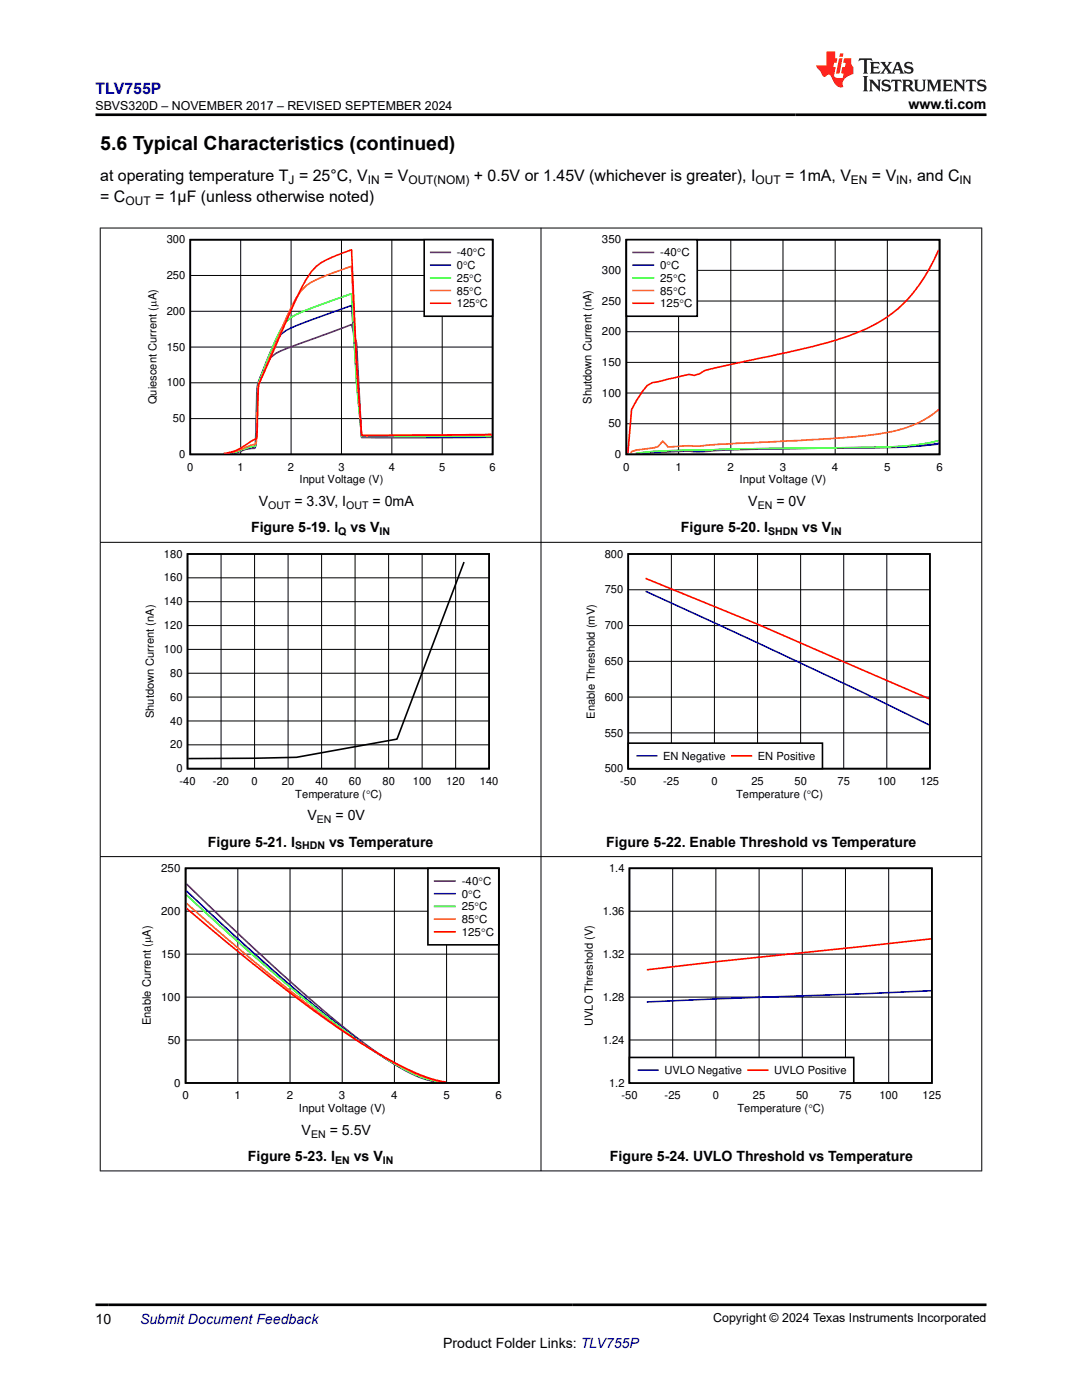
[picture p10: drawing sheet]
<svg xmlns="http://www.w3.org/2000/svg" width="216mm" height="279mm" viewBox="0 0 216 279" stroke-linecap="round" stroke-linejoin="round" font-family="sans-serif">
<path d="M38 47.8h60.3v42.9h-60.3z" fill="none" stroke="#000" stroke-width=".32"/>
<path d="M38 55h60.3M48 47.8v42.9M58.1 47.8v42.9M68.1 47.8v42.9M78.2 47.8v42.9M88.2 47.8v42.9M38 76.4h60.3M38 69.3h60.3M38 62.1h60.3M38 83.5h60.3" fill="none" stroke="#000" stroke-width=".2"/>
<path d="M98.1 87.3h-25.9l-1.1-18.8-1-3.7-12 4.4a11.7 11.7 0 0 0-4 2.1l-1 1.5-1.7 3.8-.2 1.5-.3 10.9-.1 .5h-.7a8 8 0 0 0-3.1 .9l-.5 .1" fill="none" stroke="#7f007f" stroke-width=".32"/>
<path d="M98.1 87.1l-25.9 .1-2.1-26.2-10 3.6a13.4 13.4 0 0 0-4 2.1l-1 1.4-1 1.9-2.7 6.7-.5 12.5-1.9 .3-2.9 1" fill="none" stroke="#00f" stroke-width=".32"/>
<path d="M98.1 87l-25.9 .1-1.1-10.7-1-17.8-4 1.4a56.3 56.3 0 0 0-8 3.3l-1 .9a34.5 34.5 0 0 0-4 8.4l-1.4 3.4a4.6 4.6 0 0 0-.4 2.4l-.2 8.5-.2 2.2-1.9 .4-2 .7-1.1 .3" fill="none" stroke="#01ff00" stroke-width=".32"/>
<path d="M98.1 86.8l-25.9 .2-1.1-13.6-1-20.3-1 .4a38.7 38.7 0 0 0-8 3.5 17.7 17.7 0 0 0-4 6.6l-5.6 13.2-.3 10.1-.2 1.8-1 .2-1 .4a12.4 12.4 0 0 1-3.8 1.2" fill="none" stroke="#ff6500" stroke-width=".32"/>
<path d="M98.1 86.7l-25.9 .2-1.1-14.4-1-22.7-3 1.2a10 10 0 0 0-6 4.8 314.4 314.4 0 0 0-9 20l-.4 .9-.2 1-.3 9.5-.1 .4-.9 .4a11.5 11.5 0 0 1-5.6 2.5" fill="none" stroke="#f00" stroke-width=".32"/>
<path d="M84.6 47.8h13.7v15.3h-13.7z" fill-rule="evenodd" fill="#fff"/>
<path d="M84.6 47.8h13.7v15.3h-13.7z" fill="none" stroke="#000" stroke-width=".32"/>
<path d="M85.9 50.4h4" fill="none" stroke="#7f007f" stroke-width=".32"/>
<path d="M85.9 52.9h4" fill="none" stroke="#00f" stroke-width=".32"/>
<path d="M85.9 55.4h4" fill="none" stroke="#01ff00" stroke-width=".32"/>
<path d="M85.9 58h4" fill="none" stroke="#ff6500" stroke-width=".32"/>
<path d="M85.9 60.5h4" fill="none" stroke="#f00" stroke-width=".32"/>
<path d="M125 47.8h62.5v42.9h-62.5z" fill="none" stroke="#000" stroke-width=".33"/>
<path d="M125 54h62.5M135.4 47.8v42.9M145.8 47.8v42.9M156.2 47.8v42.9M166.6 47.8v42.9M177.1 47.8v42.9M125 78.4h62.5M125 72.3h62.5M125 66.2h62.5M125 60.1h62.5M125 84.6h62.5" fill="none" stroke="#000" stroke-width=".2"/>
<path d="M187.3 88.6a339.8 339.8 0 0 1-24.8 .8l-17.7 .4a49.5 49.5 0 0 1-8.4 .3l-8.3 .4" fill="none" stroke="#7f007f" stroke-width=".33"/>
<path d="M187.3 88.5a129.3 129.3 0 0 1-19.6 .9l-30.2 .5-7.3 .3-3.3 .3" fill="none" stroke="#00f" stroke-width=".33"/>
<path d="M187.3 87.9a69.4 69.4 0 0 1-16.5 1.4l-34.4 .5-6.2 .3-3.4 .4" fill="none" stroke="#01ff00" stroke-width=".33"/>
<path d="M187.3 81.7a23.1 23.1 0 0 1-12.3 5 463.7 463.7 0 0 1-31.3 2l-2 .1a14.6 14.6 0 0 1-4.2 .2l-4.2 .2-1-1.2-1.1 1.2-4.1 .6-1.1 .3-.1 .4" fill="none" stroke="#ff6500" stroke-width=".33"/>
<path d="M187.3 49.9a29.3 29.3 0 0 1-11.3 14 52.2 52.2 0 0 1-15.6 5.7l-18.7 4.1-1.1 .3-1 .6-1.1 .3-1-.2-7.3 1.7-1 .5-2.1 2.9-1.1 1.9-.7 8.8" fill="none" stroke="#f00" stroke-width=".33"/>
<path d="M125 47.8h14.1v15.3h-14.1z" fill-rule="evenodd" fill="#fff"/>
<path d="M125 47.8h14.1v15.3h-14.1z" fill="none" stroke="#000" stroke-width=".33"/>
<path d="M126.3 50.4h4.1" fill="none" stroke="#7f007f" stroke-width=".33"/>
<path d="M126.3 52.9h4.1" fill="none" stroke="#00f" stroke-width=".33"/>
<path d="M126.3 55.4h4.1" fill="none" stroke="#01ff00" stroke-width=".33"/>
<path d="M126.3 58h4.1" fill="none" stroke="#ff6500" stroke-width=".33"/>
<path d="M126.3 60.5h4.1" fill="none" stroke="#f00" stroke-width=".33"/>
<path d="M28.6 109.7h70.8v50h-70.8z" fill-rule="evenodd" fill="#fff"/>
<path d="M37.4 110.6h60.2v42.8h-60.2zM92.6 112.2l-13.4 35.3-20 3.6-21.6 .3" fill="none" stroke="#000" stroke-width=".32"/>
<g fill="none" stroke="#000" stroke-width=".2">
<path d="M37.4 115.3h60.2M44.1 110.6v42.8M50.8 110.6v42.8M57.5 110.6v42.8M64.2 110.6v42.8M70.9 110.6v42.8M77.5 110.6v42.8M84.2 110.6v42.8M90.9 110.6v42.8M37.4 139.1h60.2M37.4 134.4h60.2M37.4 129.6h60.2"/>
<path d="M37.4 124.8h60.2M37.4 120.1h60.2M37.4 148.6h60.2M37.4 143.9h60.2"/>
</g>
<path d="M116.5 109.7h70.9v50h-70.9z" fill-rule="evenodd" fill="#fff"/>
<path d="M125.4 110.6h60.1v42.8h-60.1z" fill="none" stroke="#000" stroke-width=".32"/>
<path d="M125.4 117.7h60.2M134 110.6v42.8M142.6 110.6v42.8M151.2 110.6v42.8M159.8 110.6v42.8M168.4 110.6v42.8M177 110.6v42.8M125.4 139.1h60.2M125.4 132h60.2M125.4 124.8h60.2M125.4 146.3h60.2" fill="none" stroke="#000" stroke-width=".2"/>
<path d="M128.8 118a2096.7 2096.7 0 0 1 56.6 26.7" fill="none" stroke="#00f" stroke-width=".32"/>
<path d="M128.8 115.4l22.4 9.2 34.2 14.9" fill="none" stroke="#f00" stroke-width=".32"/>
<path d="M125.4 148.3h38.7v5.1h-38.7z" fill-rule="evenodd" fill="#fff"/>
<path d="M125.4 148.3h38.7v5.1h-38.7z" fill="none" stroke="#000" stroke-width=".32"/>
<path d="M127.1 150.8h3.9" fill="none" stroke="#00f" stroke-width=".32"/>
<path d="M146 150.8h3.9" fill="none" stroke="#f00" stroke-width=".32"/>
<path d="M37 173.3h62.5v42.8h-62.5z" fill="none" stroke="#000" stroke-width=".33"/>
<path d="M47.5 173.3v42.8M57.9 173.3v42.8M68.3 173.3v42.8M78.7 173.3v42.8M89.1 173.3v42.8M37 199h62.5M37 190.4h62.5M37 181.9h62.5M37 207.6h62.5" fill="none" stroke="#000" stroke-width=".2"/>
<path d="M37.2 176.4l13.4 12.8a257.1 257.1 0 0 0 25 21.1 31.8 31.8 0 0 0 10.4 5.4l1.6 .3" fill="none" stroke="#7f007f" stroke-width=".33"/>
<path d="M37.2 177.8l11.3 10.5a254.5 254.5 0 0 0 27.1 22.1 35.6 35.6 0 0 0 10.4 5.2l1.8 .4" fill="none" stroke="#00f" stroke-width=".33"/>
<path d="M37.2 178.6l9.2 8.4a277.3 277.3 0 0 0 28.1 22.7 43.9 43.9 0 0 0 11.5 5.9l2.1 .4" fill="none" stroke="#01ff00" stroke-width=".33"/>
<path d="M37.2 180.3l9.2 8a257.9 257.9 0 0 0 28.1 21.4 45.9 45.9 0 0 0 12.5 6l1.7 .3" fill="none" stroke="#ff6500" stroke-width=".33"/>
<path d="M37.2 181.3l9.2 7.7a240 240 0 0 0 29.2 21.3 45.4 45.4 0 0 0 12.5 5.5l1 .2" fill="none" stroke="#f00" stroke-width=".33"/>
<path d="M85.4 173.3h14.1v15.3h-14.1z" fill-rule="evenodd" fill="#fff"/>
<path d="M85.4 173.3h14.1v15.3h-14.1z" fill="none" stroke="#000" stroke-width=".33"/>
<path d="M86.7 175.8h4.1" fill="none" stroke="#7f007f" stroke-width=".33"/>
<path d="M86.7 178.4h4.1" fill="none" stroke="#00f" stroke-width=".33"/>
<path d="M86.7 180.9h4.1" fill="none" stroke="#01ff00" stroke-width=".33"/>
<path d="M86.7 183.4h4.1" fill="none" stroke="#ff6500" stroke-width=".33"/>
<path d="M86.7 186h4.1" fill="none" stroke="#f00" stroke-width=".33"/>
<path d="M116.1 172.4h71.7v50h-71.7z" fill-rule="evenodd" fill="#fff"/>
<path d="M125.6 173.3h60.3v42.8h-60.3z" fill="none" stroke="#000" stroke-width=".32"/>
<path d="M134.2 173.3v42.8M142.8 173.3v42.8M151.5 173.3v42.8M160.1 173.3v42.8M168.7 173.3v42.8M177.3 173.3v42.8M125.6 199h60.4M125.6 190.4h60.4M125.6 181.9h60.4M125.6 207.6h60.4" fill="none" stroke="#000" stroke-width=".2"/>
<path d="M185.8 197.7l-56.7 2.3" fill="none" stroke="#00f" stroke-width=".32"/>
<path d="M185.8 187.4l-43 4.5-13.7 1.6" fill="none" stroke="#f00" stroke-width=".32"/>
<path d="M125.6 211h44.8v5.1h-44.8z" fill-rule="evenodd" fill="#fff"/>
<path d="M125.6 211h44.8v5.1h-44.8z" fill="none" stroke="#000" stroke-width=".32"/>
<path d="M127.4 213.6h3.9" fill="none" stroke="#00f" stroke-width=".32"/>
<path d="M149.3 213.6h3.9" fill="none" stroke="#f00" stroke-width=".32"/>
<path d="M19.9 45.5h176.1M20 45.4v188.3M107.9 45.4v188.3M195.9 45.4v188.3M19.9 108.2h176.1M19.9 171h176.1M19.9 233.7h176.1" fill="none" stroke="#000" stroke-width=".2"/>
<path d="M171.5 11.6l-.2 .6 .5-.2h.6v.1v2.2l-.2 .4h1l-.2-.4v-2.2v-.1h.5l.6 .2-.2-.6zM173.6 12.4l.2 .3v1.6l-.2 .4h1.9l.1-.6a1.08 1.08 0 0 1-1.3 .2v-.7h.6l.4 .2v-.7l-.4 .2h-.6v-.5l.2-.2a1 1 0 0 1 1 .3l-.1-.5zM175.7 12.4l.9 1.1-1 1.2h.9l-.2-.2 .5-.8 .4 .8-.2 .2h1.6l-.2-.2 .2-.5h.9l.1 .5-.1 .2h.9l-.2-.4-.8-1.9h-.5l-.9 2.1-.9-1.1 .9-1h-.8l.2 .2-.4 .6-.4-.6 .2-.2zM179 12.8l.4 1h-.7zM180.7 12.5a.65 .65 0 0 0-.2 .7 .65 .65 0 0 0 .6 .5l.6 .1 .1 .3a.79 .79 0 0 1-.7 .4 .79 .79 0 0 1-.7-.5l.1 .7 .2-.1a.93 .93 0 0 0 1.1 0 .93 .93 0 0 0 .4-.9 1.46 1.46 0 0 0-1.2-.6l-.1-.3a1.09 1.09 0 0 1 1.2 .2l-.2-.6-.1 .1-.5-.2zM172.2 15.2l.2 .4v2.2l-.2 .4h1l-.2-.4v-2.2l.2-.4zM173.4 15.9l.2 .4v1.5l-.2 .4h.8l-.3-.4 .1-1.3 1.6 1.8v-2l.2-.4h-.7l.1 .2 .1 1.1-1.2-1.3zM176.2 16a.65 .65 0 0 0-.2 .8 .65 .65 0 0 0 .6 .4l.6 .2 .1 .2a.79 .79 0 0 1-.7 .4 .79 .79 0 0 1-.7-.5l.1 .7 .2-.1a.93 .93 0 0 0 1.1 .1 .93 .93 0 0 0 .4-1 1.46 1.46 0 0 0-1.2-.5l-.1-.4a1.09 1.09 0 0 1 1.2 .2l-.1-.6-.2 .1-.5-.1zM177.9 15.9l-.1 .6a.63 .63 0 0 1 .8-.3v1.6l-.3 .4h1l-.2-.4v-1.6a.66 .66 0 0 1 .8 .3l-.1-.6zM180 15.9l.2 .4v1.5l-.2 .4h1l-.2-.2-.1-.7h.5l.1 .2a.79 .79 0 0 0 1.2 .6l-1-.9a.61 .61 0 0 0 .6-.6 .61 .61 0 0 0-.5-.7zM180.8 16.2h.1a.47 .47 0 0 1 .5 .1 .47 .47 0 0 1 .1 .5l-.1 .1-.7 .1zM182.3 15.9l.2 .2a2.27 2.27 0 0 0 .4 2 1.04 1.04 0 0 0 1.7-.7v-1.3l.2-.2h-.8l.2 .4v1.1a.6 .6 0 0 1-.6 .6 .6 .6 0 0 1-.6-.6v-1.1l.3-.4zM184.9 15.9l.2 .4v1.5l-.2 .4h.8l-.3-.4v-1.4l.9 1.9 .9-1.9v1.4l-.3 .4h1l-.2-.4v-1.5l.2-.4h-.8l-.7 1.5-.6-1.5zM188.1 15.9l.2 .4v1.5l-.2 .4h1.9l.1-.6a1.09 1.09 0 0 1-1.3 .2v-.7h.6l.4 .2v-.6l-.4 .2h-.6v-.6l.2-.1a1.01 1.01 0 0 1 1 .3l-.1-.6zM190.2 15.9l.3 .4v1.5l-.3 .4h.8l-.2-.4v-1.3l1.6 1.8v-2l.2-.4h-.7l.2 .2v1.1l-1.2-1.3zM192.8 15.9l-.1 .6a.63 .63 0 0 1 .8-.3v1.6l-.3 .4h1l-.2-.4v-1.6a.66 .66 0 0 1 .8 .3l-.1-.6zM195.2 16a.65 .65 0 0 0-.2 .8 .65 .65 0 0 0 .6 .4l.6 .2 .2 .2a.79 .79 0 0 1-.7 .4 .79 .79 0 0 1-.7-.5l.1 .7 .2-.1a.93 .93 0 0 0 1 .1 .93 .93 0 0 0 .5-1 1.46 1.46 0 0 0-1.3-.5v-.4a1.09 1.09 0 0 1 1.2 .2l-.2-.6-.2 .1-.5-.1z" fill="#231f20"/>
<path d="M164.9 10.3v2.7h-2l.1 .4 .8 1a.95 .95 0 0 0 1 .9 .59 .59 0 0 1 .5-.4 .59 .59 0 0 1 .5 .3l.4 .8a1.59 1.59 0 0 0 2.1 1.4 1.61 1.61 0 0 1 1-2.3l1-.3-.1-1.5a1.59 1.59 0 0 1-.3-1.7h-1.5l-.2 .9h.6l-.2 .9h-.5l-.2 .9v.3l.4 .1-.1 .9h-.7a.73 .73 0 0 1-1-.7l.3-1.5h-.5l.1-.9h.5l.2-.9h-.5v-1.3zM167.4 11.6l-.6 3.1h.7l.6-3.1zM167.6 10.7l-.1 .6h.7l.1-.6z" fill="#ed1c24"/>
<path d="M19 22.9h177.8M19 260.4h177.8" fill="none" stroke="#000" stroke-width=".53"/>
<text font-size="3.9" x="20" y="29.9">5.6 Typical Characteristics (continued)</text>
<text font-size="3.2" fill="#00f" x="19" y="18.7">TLV755P</text>
<g font-size="3.2">
<text x="20" y="40.3">= C</text>
<text x="20" y="36.1">at operating temperature T = 25°C, V</text>
<text x="30.9" y="40.3">= 1µF (unless otherwise noted)</text>
<text x="76.6" y="36.1">= V</text>
<text x="94.5" y="36.1">+ 0.5V or 1.45V (whichever is greater), I</text>
<text x="156.7" y="36.1">= 1mA, V</text>
<text x="174" y="36.1">= V</text>
<text x="181.2" y="36.1">, and C</text>
</g>
<g font-size="2.8">
<text x="181.3" y="21.8">www.ti.com</text>
<text x="51.6" y="101">V</text>
<text x="58.8" y="101">= 3.3V, I</text>
<text x="74.3" y="101">= 0mA</text>
<text x="149.3" y="101">V</text>
<text x="154.9" y="101">= 0V</text>
<text x="50.1" y="106.2">Figure 5-19. I</text>
<text x="69.9" y="106.2">vs V</text>
<text x="135.9" y="106.2">Figure 5-20. I</text>
<text x="160.1" y="106.2">vs V</text>
<text x="61.4" y="163.7">V</text>
<text x="67" y="163.7">= 0V</text>
<text x="41.5" y="169">Figure 5-21. I</text>
<text x="65.7" y="169">vs Temperature</text>
<text x="121" y="169">Figure 5-22. Enable Threshold vs Temperature</text>
<text x="60.2" y="226.5">V</text>
<text x="65.8" y="226.5">= 5.5V</text>
<text x="49.4" y="231.7">Figure 5-23. I</text>
<text x="70.6" y="231.7">vs V</text>
<text x="121.7" y="231.7">Figure 5-24. UVLO Threshold vs Temperature</text>
<text x="19" y="264.2">10</text>
<text x="88.4" y="269">Product Folder Links: TLV755P</text>
</g>
<text font-size="2.8" fill="#00f" x="27.9" y="264.2">Submit Document Feedback</text>
<g font-size="2.5">
<text x="19" y="21.9">SBVS320D – NOVEMBER 2017 – REVISED SEPTEMBER 2024</text>
<text x="142.3" y="263.9">Copyright © 2024 Texas Instruments Incorporated</text>
</g>
<g font-size="2.4">
<text x="25" y="40.9">OUT</text>
<text x="57.6" y="36.7">J</text>
<text x="73.4" y="36.7">IN</text>
<text x="81.5" y="36.7">OUT(NOM)</text>
<text x="150.8" y="36.7">OUT</text>
<text x="169.8" y="36.7">EN</text>
<text x="178.8" y="36.7">IN</text>
<text x="191.5" y="36.7">IN</text>
</g>
<g font-size="2.3">
<text x="118" y="80.6" transform="rotate(-90 118 80.6)">Shutdown Current (nA)</text>
<text x="30.1" y="204.6" transform="rotate(-90 30.1 204.6)">Enable Current (PA)</text>
</g>
<g font-size="2.2">
<text x="33.3" y="48.6">300</text>
<text x="91.2" y="51.2">-40qC</text>
<text x="91.2" y="53.7">0qC</text>
<text x="120.1" y="48.6">350</text>
<text x="131.7" y="51.2">-40q</text>
<text x="131.7" y="53.7">0qC</text>
<text x="136" y="51.2">C</text>
<text x="33.3" y="55.7">250</text>
<text x="91.2" y="56.2">25qC</text>
<text x="91.2" y="58.8">85qC</text>
<text x="120.1" y="54.7">300</text>
<text x="131.7" y="56.2">25qC</text>
<text x="131.7" y="58.8">85qC</text>
<text x="33.3" y="62.8">200</text>
<text x="91.2" y="61.3">125qC</text>
<text x="120.1" y="60.8">250</text>
<text x="131.7" y="61.3">125</text>
<text x="135.6" y="61.3">qC</text>
<text x="33.3" y="70">150</text>
<text x="120.1" y="66.9">200</text>
<text x="33.3" y="77.1">100</text>
<text x="120.1" y="73.1">150</text>
<text x="31.3" y="80.7" transform="rotate(-90 31.3 80.7)">Quiescent Current (PA)</text>
<text x="120.1" y="79.2">100</text>
<text x="34.5" y="84.3">50</text>
<text x="121.4" y="85.3">50</text>
<text x="35.8" y="91.4">0</text>
<text x="37.4" y="93.9">0</text>
<text x="47.4" y="93.9">1</text>
<text x="57.5" y="93.9">2</text>
<text x="67.5" y="93.9">3</text>
<text x="77.6" y="93.9">4</text>
<text x="87.6" y="93.9">5</text>
<text x="97.7" y="93.9">6</text>
<text x="122.7" y="91.4">0</text>
<text x="124.3" y="93.9">0</text>
<text x="134.8" y="93.9">1</text>
<text x="145.2" y="93.9">2</text>
<text x="155.6" y="93.9">3</text>
<text x="166" y="93.9">4</text>
<text x="176.4" y="93.9">5</text>
<text x="186.8" y="93.9">6</text>
<text x="59.8" y="96.5">Input Voltage (V)</text>
<text x="147.6" y="96.5">Input Voltage (V)</text>
<text x="32.7" y="111.3">180</text>
<text x="120.7" y="111.3">800</text>
<text x="32.7" y="116">160</text>
<text x="120.7" y="118.4">750</text>
<text x="32.7" y="125.6">120</text>
<text x="32.7" y="120.8">140</text>
<text x="120.7" y="125.6">700</text>
<text x="32.7" y="130.3">100</text>
<text x="34" y="135.1">80</text>
<text x="120.7" y="132.7">650</text>
<text x="30.7" y="143.3" transform="rotate(-90 30.7 143.3)">Shutdown Current (nA)</text>
<text x="34" y="139.8">60</text>
<text x="118.7" y="143.4" transform="rotate(-90 118.7 143.4)">Enable Threshold (mV)</text>
<text x="120.7" y="139.8">600</text>
<text x="34" y="149.4">20</text>
<text x="34" y="144.6">40</text>
<text x="120.7" y="147">550</text>
<text x="35.2" y="154.1">0</text>
<text x="120.7" y="154.1">500</text>
<text x="132.3" y="151.6">EN Negative</text>
<text x="151.2" y="151.6">EN Positive</text>
<text x="35.8" y="156.7">-40</text>
<text x="42.5" y="156.7">-20</text>
<text x="50.2" y="156.7">0</text>
<text x="56.3" y="156.7">20</text>
<text x="58.9" y="159.2">Temperature (qC)</text>
<text x="62.9" y="156.7">40</text>
<text x="69.6" y="156.7">60</text>
<text x="76.3" y="156.7">80</text>
<text x="82.4" y="156.7">100</text>
<text x="89.1" y="156.7">120</text>
<text x="95.7" y="156.7">140</text>
<text x="123.8" y="156.7">-50</text>
<text x="132.4" y="156.7">-25</text>
<text x="141.9" y="156.7">0</text>
<text x="146.9" y="159.2">Temperature (qC)</text>
<text x="149.9" y="156.7">25</text>
<text x="158.5" y="156.7">50</text>
<text x="167.1" y="156.7">75</text>
<text x="175.1" y="156.7">100</text>
<text x="183.7" y="156.7">125</text>
<text x="32.2" y="174">250</text>
<text x="92.1" y="176.6">-40qC</text>
<text x="92.1" y="179.2">0qC</text>
<text x="121.5" y="174">1.4</text>
<text x="32.2" y="182.6">200</text>
<text x="92.1" y="181.7">25qC</text>
<text x="92.1" y="184.2">85qC</text>
<text x="120.3" y="182.6">1.36</text>
<text x="32.2" y="191.1">150</text>
<text x="92.1" y="186.8">125qC</text>
<text x="120.3" y="191.1">1.32</text>
<text x="32.2" y="199.7">100</text>
<text x="120.3" y="199.7">1.28</text>
<text x="33.5" y="208.3">50</text>
<text x="118.3" y="204.8" transform="rotate(-90 118.3 204.8)">UVLO Threshold (V)</text>
<text x="120.3" y="208.3">1.24</text>
<text x="132.6" y="214.4">UVLO Negative</text>
<text x="154.5" y="214.4">UVLO Positive</text>
<text x="34.7" y="216.9">0</text>
<text x="36.4" y="219.4">0</text>
<text x="46.8" y="219.4">1</text>
<text x="57.2" y="219.4">2</text>
<text x="59.6" y="221.9">Input Voltage (V)</text>
<text x="67.6" y="219.4">3</text>
<text x="78.1" y="219.4">4</text>
<text x="88.5" y="219.4">5</text>
<text x="98.9" y="219.4">6</text>
<text x="121.5" y="216.9">1.2</text>
<text x="124" y="219.4">-50</text>
<text x="132.6" y="219.4">-25</text>
<text x="142.2" y="219.4">0</text>
<text x="147.2" y="221.9">Temperature (qC)</text>
<text x="150.2" y="219.4">25</text>
<text x="158.8" y="219.4">50</text>
<text x="167.5" y="219.4">75</text>
<text x="175.5" y="219.4">100</text>
<text x="184.1" y="219.4">125</text>
</g>
<g font-size="2.1">
<text x="53.5" y="101.6">OUT</text>
<text x="69.1" y="101.6">OUT</text>
<text x="151.2" y="101.6">EN</text>
<text x="67.5" y="106.8">Q</text>
<text x="75.7" y="106.8">IN</text>
<text x="153.3" y="106.8">SHDN</text>
<text x="165.9" y="106.8">IN</text>
<text x="63.2" y="164.3">EN</text>
<text x="58.9" y="169.5">SHDN</text>
<text x="62.1" y="227">EN</text>
<text x="66.9" y="232.2">EN</text>
<text x="76.4" y="232.2">IN</text>
</g>
</svg>
